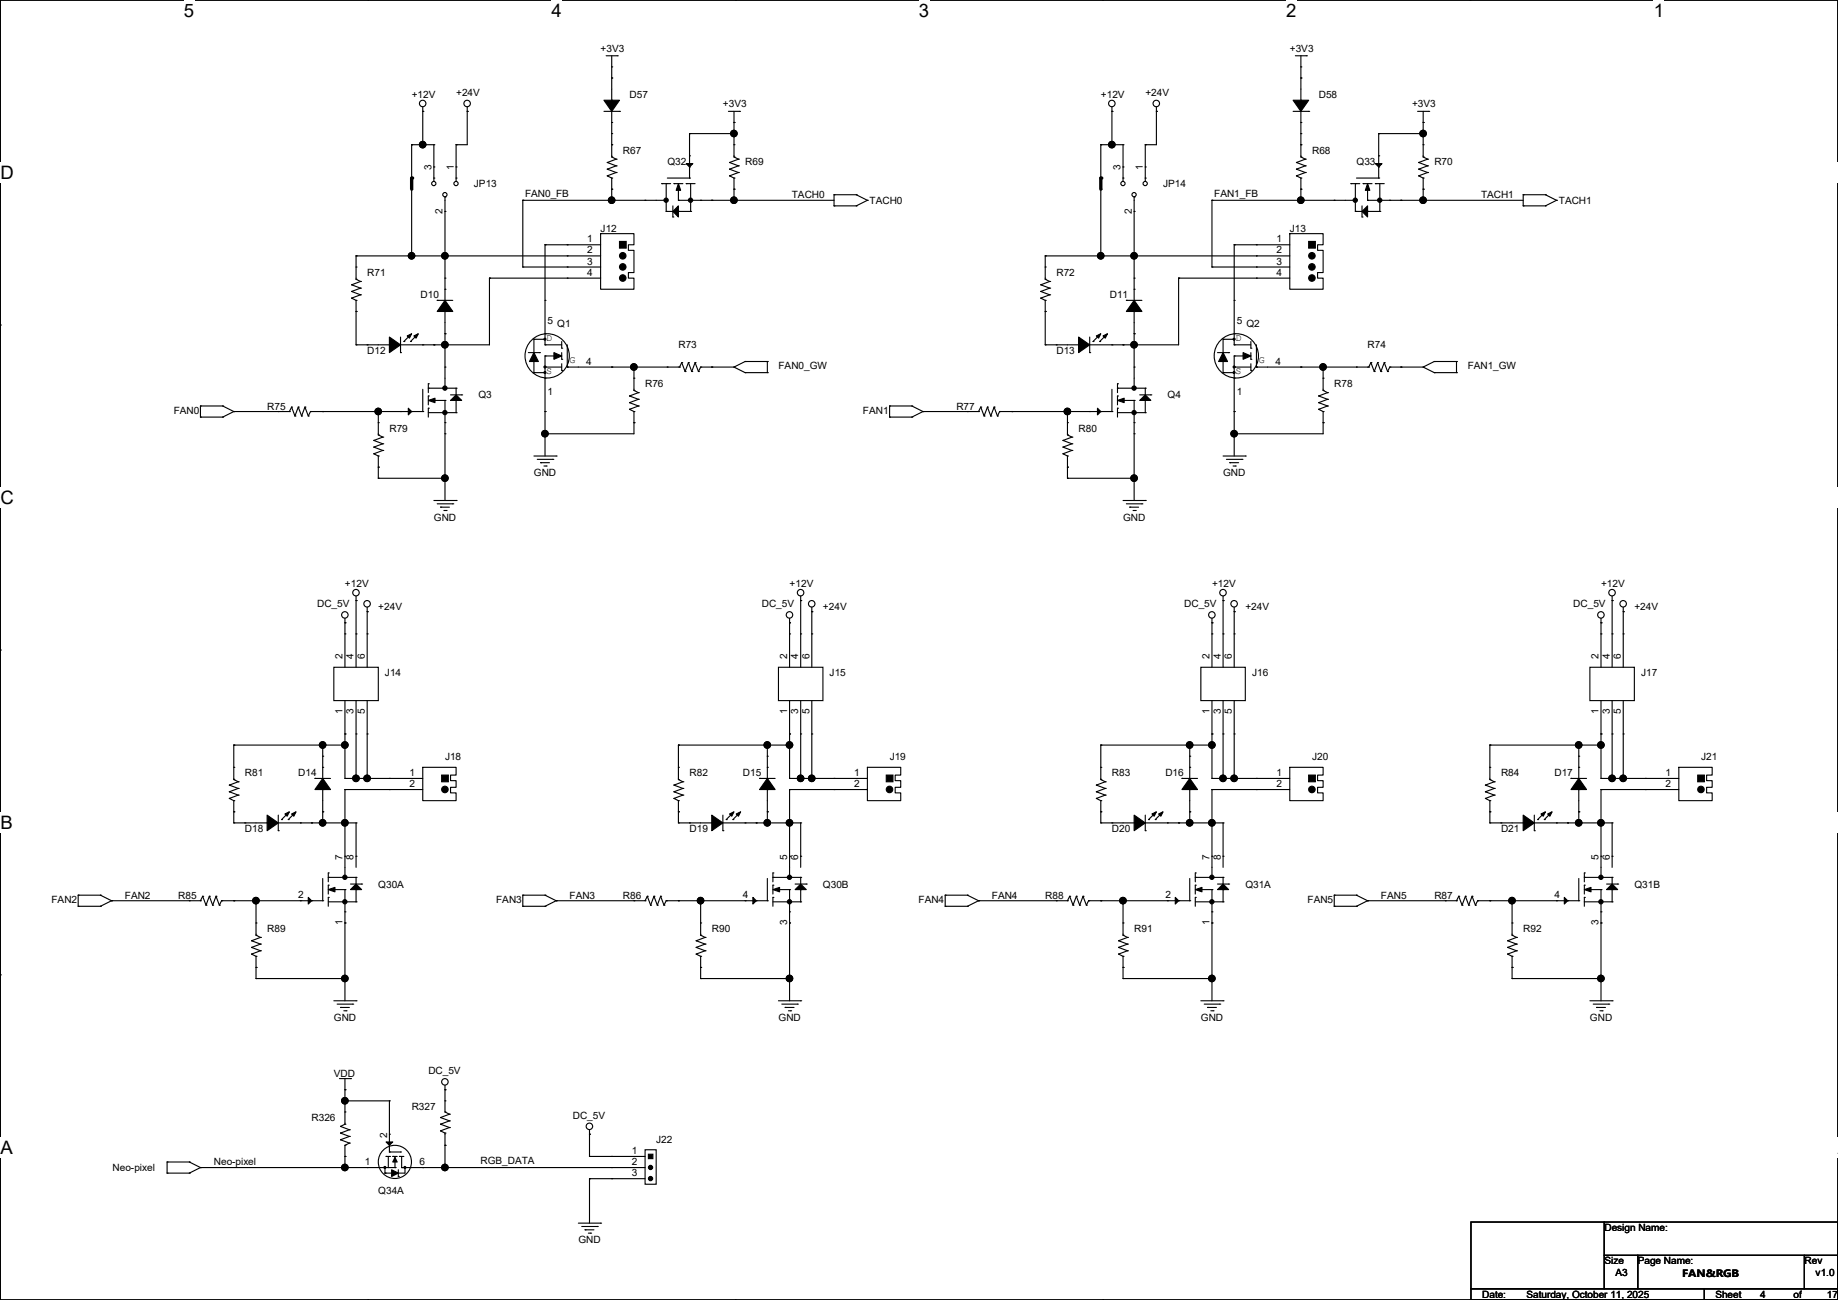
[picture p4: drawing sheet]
<svg xmlns="http://www.w3.org/2000/svg" width="420mm" height="297mm" viewBox="0 0 420 297" stroke-linecap="round" stroke-linejoin="round" font-family="sans-serif">
<path d="M.1 0h419.8v297h-419.8z" fill="none" stroke="#000" stroke-width=".25"/>
<path d="M42 0h2.4v4.8h-2.4z" fill="#fff"/>
<path d="M84 0h.1M84 297h.1" fill="none" stroke="#000" stroke-width=".25"/>
<path d="M126 0h2.4v4.8h-2.4z" fill="#fff"/>
<path d="M168 0h.1M168 297h.1" fill="none" stroke="#000" stroke-width=".25"/>
<path d="M210 0h2.3v4.8h-2.3z" fill="#fff"/>
<path d="M252 0h.1M252 297h.1" fill="none" stroke="#000" stroke-width=".25"/>
<path d="M293.9 0h2.4v4.8h-2.4z" fill="#fff"/>
<path d="M336 0h.1M336 297h.1" fill="none" stroke="#000" stroke-width=".25"/>
<g fill="#fff">
<path d="M377.9 0h2.4v4.8h-2.4z"/>
<path d="M.1 37.1h3v4.8h-3z"/>
<path d="M419.9 37.1l.1 4.8z"/>
<path d="M.1 111.3h3v4.8h-3z"/>
<path d="M419.9 111.3l.1 4.8z"/>
</g>
<path d="M.1 74.3h.1M419.9 74.3h.1" fill="none" stroke="#000" stroke-width=".25"/>
<g fill="#fff">
<path d="M.1 185.6h2.8v4.7h-2.8z"/>
<path d="M419.9 185.6l.1 4.7z"/>
</g>
<path d="M.1 148.5h.1M419.9 148.5h.1" fill="none" stroke="#000" stroke-width=".25"/>
<g fill="#fff">
<path d="M0 259.8h2.9v4.7h-2.9z"/>
<path d="M419.9 259.8h.1v4.7h-.1z"/>
</g>
<g fill="none" stroke="#000" stroke-width=".25">
<path d="M138.5 12.7h2.6M139.8 15.3h.1M139.8 17.8h.1M139.8 12.7v10.2M141.1 12.7h.1M296 12.7h2.5M297.3 15.3h.1M297.3 17.8h.1M297.3 12.7v10.2M298.5 12.7h.1M94.1 33.1h.1M94.1 33.1h5"/>
<path d="M94.1 33.1v7.6M96.6 25.4h.1M96.6 33.1h.1M96.6 24.4v8.7M99.1 38.1h.1M99.1 33.1h.1M99.1 33.1v8.3M104.2 38.1h.1M104.2 33.1h.1M104.2 33.1v8.3M106.8 25.4h.1M106.8 24.4v8.7h-2.6"/>
<path d="M138 25.4h3.6M138.8 37.1h.1M138.8 38.7h.1M138.8 37.1l2 .8M138.8 38.7l2 .7M139.8 22.9h.1M139.8 28h.1M139.8 30.5h.1M139.8 35.9h.1M139.8 33.1h.1M139.8 25.4v10.5M139.8 35.9l1 .5"/>
<path d="M140.8 36.4h.1M140.8 37.9h.1M140.8 39.4h.1M140.8 36.4l-2 .7M140.8 37.9l-2 .8M140.8 39.4l-2 .8M141.6 25.4h.1M157.6 38.1h.1M157.6 35.6h.1M157.6 30.5h.1M157.6 30.5v10.2M157.6 30.5h10.1"/>
<path d="M166.5 25.4h2.5M166.7 37.1h.1M166.7 38.7h.1M166.7 37.1l2 .8M166.7 38.7l2 .7M167.7 28h.1M167.7 35.9h.1M167.7 33.1h.1M167.7 30.5h.1M167.7 25.4v10.5M167.7 35.9l1 .5M168.7 36.4h.1"/>
<path d="M168.7 37.9h.1M168.7 39.4h.1M168.7 36.4l-2 .7M168.7 37.9l-2 .8M168.7 39.4l-2 .8M169 25.4h.1M251.5 33.1h.1M251.5 33.1v7.6M251.5 33.1h5.1M254.1 25.4h.1M254.1 33.1h.1M254.1 24.4v8.7"/>
<path d="M256.6 38.1h.1M256.6 33.1h.1M256.6 33.1v8.3M261.7 38.1h.1M261.7 33.1h.1M261.7 33.1v8.3M264.2 25.4h.1M264.2 24.4v8.7h-2.5M295.5 25.4h3.5M296.2 37.1h.1M296.2 38.7h.1M296.2 37.1l2.1 .8"/>
<path d="M296.2 38.7l2.1 .7M297.3 35.9h.1M297.3 33.1h.1M297.3 22.9h.1M297.3 28h.1M297.3 30.5h.1M297.3 25.4v10.5M297.3 35.9l1 .5M298.3 36.4h.1M298.3 37.9h.1M298.3 39.4h.1M298.3 36.4l-2.1 .7"/>
<path d="M298.3 37.9l-2.1 .8M298.3 39.4l-2.1 .8M299 25.4h.1M315 38.1h.1M315 35.6h.1M315 30.5h.1M315 30.5v10.2M315 30.5h10.2M323.9 25.4h2.6M324.2 37.1h.1M324.2 38.7h.1M324.2 37.1l2 .8"/>
<path d="M324.2 38.7l2 .7M325.2 28h.1M325.2 35.9h.1M325.2 33.1h.1M325.2 30.5h.1M325.2 25.4v10.5M325.2 35.9l1 .5M326.2 36.4h.1M326.2 37.9h.1M326.2 39.4h.1M326.2 36.4l-2 .7M326.2 37.9l-2 .8"/>
<path d="M326.2 39.4l-2 .8M326.5 25.4h.1M81.4 58.5h.1M81.4 58.5v5.3M81.4 58.5h55.8M94.1 43.2h.1M94.1 40.7h.1M94.1 58.5h.1M94.1 43.2v15.3M99.1 40.7h.1M101.7 45h.1M101.7 48.3h.1"/>
<path d="M101.7 58.5h.1M101.7 45v23.6M104.2 40.7h.1M119.5 45.8h.1M119.5 45.8v15.2M119.5 45.8h32.7M124.5 55.9h.1M124.5 55.9h12.7M124.5 55.9v22.9M129.6 55.9h.1M129.6 58.5h.1M137.2 53.4h7.7v2.5h-1.3v1.3h1.3v5.1h-1.3v1.2h1.3v2.6h-7.7z"/>
<path d="M138.8 40.2h.1M138.8 40.2l1 .5M139.8 40.7h.1M139.8 43.2h.1M139.8 45.8h.1M139.8 40.7v5.1M147.4 45.8h.1M151.2 42h.1M151.2 42h2M152.2 48.3h.1M152.2 42h.1M152.2 45.8h.1"/>
<path d="M152.2 48.3h1.6M152.2 42v6.3M152.5 40.7h5.1M153.8 49.6h.1M153.8 47v2.6M154 42h.1M154 42h2M155 48.3h.1M155 45.8h.1M155 48.3h2.8M155 45.8h35.6M155 43.2v2.6"/>
<path d="M156.8 42h.1M156.8 42h2M157.6 40.7h.1M157.8 48.3h.1M157.8 42v6.3M160.1 45.8h.1M162.6 45.8h.1M166.7 40.2h.1M166.7 40.2l1 .5M167.7 40.7h.1M167.7 43.2h.1M167.7 45.8h.1"/>
<path d="M167.7 40.7v5.1M190.6 47h.1M190.6 44.5h.1M190.6 44.5h5.1M190.6 47h5.1M190.6 44.5v2.5M195.7 44.5h.1M195.7 47h.1M195.7 44.5l2.5 1.3M198.2 45.8h.1M198.2 45.8l-2.5 1.2M238.8 58.5h.1"/>
<path d="M238.8 58.5h55.9M238.8 58.5v5.3M251.5 43.2h.1M251.5 40.7h.1M251.5 58.5h.1M251.5 43.2v15.3M256.6 40.7h.1M259.2 45h.1M259.2 48.3h.1M259.2 58.5h.1M259.2 45v23.6M261.7 40.7h.1"/>
<path d="M276.9 45.8h.1M276.9 45.8v15.2M276.9 45.8h32.8M282 55.9h.1M282 55.9v22.9M282 55.9h12.7M287.1 55.9h.1M287.1 58.5h.1M294.7 53.4h7.6v2.5h-1.2v1.3h1.2v5.1h-1.2v1.2h1.2v2.6h-7.6zM296.2 40.2h.1M296.2 40.2l1.1 .5M297.3 40.7h.1"/>
<path d="M297.3 43.2h.1M297.3 45.8h.1M297.3 40.7v5.1M304.9 45.8h.1M308.7 42h.1M308.7 42h2M309.7 48.3h.1M309.7 42h.1M309.7 45.8h.1M309.7 48.3h1.5M309.7 42v6.3M310 40.7h5"/>
<path d="M311.2 49.6h.1M311.2 47v2.6M311.5 42h.1M311.5 42h2M312.5 48.3h.1M312.5 45.8h.1M312.5 48.3h2.8M312.5 45.8h35.6M312.5 43.2v2.6M314.3 42h.1M314.3 42h2M315 40.7h.1"/>
<path d="M315.3 48.3h.1M315.3 42v6.3M317.6 45.8h.1M320.1 45.8h.1M324.2 40.2h.1M324.2 40.2l1 .5M325.2 40.7h.1M325.2 43.2h.1M325.2 45.8h.1M325.2 40.7v5.1M348.1 47h.1M348.1 44.5h.1"/>
<path d="M348.1 44.5h5M348.1 47h5M348.1 44.5v2.5M353.1 44.5h.1M353.1 47h.1M353.1 44.5l2.6 1.3M355.7 45.8h.1M355.7 45.8l-2.6 1.2M80.3 65.1h.1M80.3 66.6h.1M80.3 68.1h.1M80.3 66.6l2.1 .8"/>
<path d="M80.3 65.1l2.1 .7M80.3 68.1l1.1 .5M81.4 68.6h.1M81.4 63.8h.1M81.4 71.2h.1M81.4 61h.1M81.4 78.8h.1M81.4 68.6v10.2M81.4 78.8h7.6M81.4 63.8l1 .5M82.4 64.3h.1M82.4 65.8h.1"/>
<path d="M82.4 67.4h.1M82.4 64.3l-2.1 .8M82.4 65.8l-2.1 .8M82.4 67.4l-2.1 .7M83.9 78.8h.1M89 78.8h.1M91.5 77v3.6M92.3 78h.1M93.8 78h.1M93.8 76.5l-1.5 1.5M95.3 76.5l-1.5 1.5M96.6 78.8h.1"/>
<path d="M99.1 78.8h.1M99.9 68.6h.1M99.9 68.6h3.6M101.7 71.2h.1M101.7 66.1h.1M101.7 76.2h.1M101.7 63.5h.1M101.7 78.8h.1M101.7 71.2v17.5M111.8 63.5h.1M111.8 63.5v15.3h-20.3M111.8 63.5h25.4"/>
<path d="M119.5 61h.1M119.5 61h17.7M122 77.5h.1M122 77.5h2.5M122 77.5v7.6M124.5 78.8h.1M124.5 76.2h.1M124.5 68.6h.1M124.5 78.8h3.9M128.4 79.5h.1M128.4 78v1.5M129.6 61h.1"/>
<path d="M129.6 63.5h.1M129.6 78.8v5.1M237.8 65.1h.1M237.8 66.6h.1M237.8 68.1h.1M237.8 66.6l2.1 .8M237.8 65.1l2.1 .7M237.8 68.1l1 .5M238.8 68.6h.1M238.8 63.8h.1M238.8 71.2h.1M238.8 61h.1"/>
<path d="M238.8 78.8h.1M238.8 78.8h7.7M238.8 63.8l1.1 .5M238.8 68.6v10.2M239.9 64.3h.1M239.9 65.8h.1M239.9 67.4h.1M239.9 64.3l-2.1 .8M239.9 65.8l-2.1 .8M239.9 67.4l-2.1 .7M241.4 78.8h.1M246.5 78.8h.1"/>
<path d="M249 77v3.6M249.8 78h.1M251.3 78h.1M251.3 76.5l-1.5 1.5M252.8 76.5l-1.5 1.5M254.1 78.8h.1M256.6 78.8h.1M257.4 68.6h.1M257.4 68.6h3.5M259.2 71.2h.1M259.2 66.1h.1M259.2 76.2h.1"/>
<path d="M259.2 63.5h.1M259.2 78.8h.1M259.2 71.2v17.5M269.3 63.5h.1M269.3 63.5v15.3h-20.3M269.3 63.5h25.4M276.9 61h.1M276.9 61h17.8M279.5 77.5h.1M279.5 77.5v7.6M279.5 77.5h2.5M282 78.8h.1"/>
<path d="M282 76.2h.1M282 68.6h.1M282 78.8h3.8M285.8 79.5h.1M285.8 78v1.5M287.1 61h.1M287.1 63.5h.1M287.1 78.8v5.1M45.8 95.3h.1M45.8 92.8h.1M45.8 92.8h5.1M45.8 95.3h5.1"/>
<path d="M45.8 92.8v2.5M50.9 92.8h.1M50.9 95.3h.1M50.9 92.8l2.5 1.2M53.4 94h.1M53.4 94l-2.5 1.3M53.4 94h12.7M63.6 94h.1M66.1 94h.1M66.6 93h.1M66.6 93l.8 2M66.6 93l-.5 1"/>
<path d="M67.4 95h.1M68.2 93h.1M68.2 93l.7 2M68.2 93l-.8 2M68.9 95h.1M69.7 93h.1M69.7 93l.7 2M69.7 93l-.8 2M70.4 95h.1M71 94h.1M71 94l-.6 1M71 94h25.6"/>
<path d="M73.7 94h.1M86.4 99.4h.1M86.4 96.6h.1M86.4 94h.1M86.4 99.4l1.1 .5M86.4 94v5.4M87.5 99.9h.1M87.5 99.9l-2.1 .7M91.5 80.6h.1M91.5 94h.1M94.1 94h.1M96.6 94h.1"/>
<path d="M96.6 88.9v5.1M97.9 93.3h.1M97.9 90.5h.1M97.9 87.7h.1M97.9 88.7h.1M97.9 94.3h6.3M97.9 88.7h6.3M97.9 87.7v2M97.9 90.5v2M97.9 93.3v2M99.1 91.5h2.6M101.7 88.7h.1"/>
<path d="M101.7 91.5h.1M101.7 96.6h.1M101.7 83.9h.1M101.7 99.1h.1M101.7 91.5v22.8M103 90.2h2.5M104.2 94.3h.1M104.2 91.5h.1M104.2 88.7h.1M104.2 88.7v1.5M104.2 91.5v2.8M105.5 90.2h.1"/>
<path d="M120.7 80.6h2.6M122 85.1h.1M122 85.1h2.5M123.3 80.6h.1M124.5 83.9h.1M124.5 81.3h.1M124.5 86.4h.1M124.5 94h.1M124.5 99.1h.1M124.5 83.9h3.9M124.5 81.3h3.9M124.5 81.3v22.9"/>
<path d="M128.4 82.1h.1M128.4 84.6h.1M128.4 80.6v1.5M128.4 83.1v1.5M129.6 83.9h.1M129.6 83.9h25.7M139.8 83.9h.1M143.8 90.5h.1M143.8 92h.1M143.8 93.5h.1M143.8 90.5l2.1 .7M143.8 92l2.1 .8"/>
<path d="M143.8 93.5l1.1 .5M144.9 94h.1M144.9 89.2h.1M144.9 96.6h.1M144.9 86.4h.1M144.9 83.9h.1M144.9 89.2l1 .5M144.9 83.9v5.3M144.9 94v5.1h-20.4M145.9 89.7h.1M145.9 91.2h.1M145.9 92.8h.1"/>
<path d="M145.9 89.7l-2.1 .8M145.9 91.2l-2.1 .8M145.9 92.8l-2.1 .7M152.5 83.9h.1M155.3 83.9h.1M155.8 82.8h.1M155.8 82.8l-.5 1.1M155.8 82.8l.7 2.1M156.5 84.9h.1M157.3 82.8h.1M157.3 82.8l-.8 2.1M157.3 82.8l.8 2.1"/>
<path d="M158.1 84.9h.1M158.8 82.8h.1M158.8 82.8l-.7 2.1M158.8 82.8l.8 2.1M159.6 84.9h.1M160.1 83.9h.1M160.1 83.9h7.6M160.1 83.9l-.5 1M162.6 83.9h.1M167.7 83.9h.1M167.7 83.9l2.6 1.2M170.3 85.1h.1"/>
<path d="M170.3 82.6h.1M170.3 85.1h5M170.3 82.6l-2.6 1.3M170.3 82.6h5M175.3 82.6h.1M175.3 85.1h.1M175.3 82.6v2.5M203.3 95.3h.1M203.3 92.8h.1M203.3 92.8h5.1M203.3 95.3h5.1M203.3 92.8v2.5"/>
<path d="M208.4 92.8h.1M208.4 95.3h.1M208.4 92.8l2.5 1.2M210.9 94h.1M210.9 94l-2.5 1.3M210.9 94h12.7M221.1 94h.1M223.6 94h.1M224.1 93h.1M224.1 93l.8 2M224.1 93l-.5 1M224.9 95h.1"/>
<path d="M225.6 93h.1M225.6 93l.8 2M225.6 93l-.7 2M226.4 95h.1M227.2 93h.1M227.2 93l.7 2M227.2 93l-.8 2M227.9 95h.1M228.4 94h.1M228.4 94h25.7M228.4 94l-.5 1M231.2 94h.1"/>
<path d="M243.9 99.4h.1M243.9 96.6h.1M243.9 94h.1M243.9 99.4l1 .5M243.9 94v5.4M244.9 99.9h.1M244.9 99.9l-2 .7M249 80.6h.1M249 94h.1M251.5 94h.1M254.1 94h.1M254.1 88.9v5.1"/>
<path d="M255.4 93.3h.1M255.4 90.5h.1M255.4 87.7h.1M255.4 88.7h.1M255.4 87.7v2M255.4 90.5v2M255.4 93.3v2M255.4 94.3h6.3M255.4 88.7h6.3M256.6 91.5h2.6M259.2 88.7h.1M259.2 91.5h.1"/>
<path d="M259.2 96.6h.1M259.2 83.9h.1M259.2 99.1h.1M259.2 91.5v22.8M260.4 90.2h2.6M261.7 94.3h.1M261.7 91.5h.1M261.7 88.7h.1M261.7 88.7v1.5M261.7 91.5v2.8M263 90.2h.1M278.2 80.6h2.6"/>
<path d="M279.5 85.1h.1M279.5 85.1h2.5M280.8 80.6h.1M282 83.9h.1M282 81.3h.1M282 86.4h.1M282 94h.1M282 99.1h.1M282 81.3v22.9M282 83.9h3.8M282 81.3h3.8M285.8 82.1h.1"/>
<path d="M285.8 84.6h.1M285.8 80.6v1.5M285.8 83.1v1.5M287.1 83.9h.1M287.1 83.9h25.7M297.3 83.9h.1M301.3 90.5h.1M301.3 92h.1M301.3 93.5h.1M301.3 90.5l2.1 .7M301.3 92l2.1 .8M301.3 93.5l1 .5"/>
<path d="M302.3 94h.1M302.3 89.2h.1M302.3 96.6h.1M302.3 86.4h.1M302.3 83.9h.1M302.3 89.2l1.1 .5M302.3 83.9v5.3M302.3 94v5.1h-20.3M303.4 89.7h.1M303.4 91.2h.1M303.4 92.8h.1M303.4 89.7l-2.1 .8"/>
<path d="M303.4 91.2l-2.1 .8M303.4 92.8l-2.1 .7M310 83.9h.1M312.8 83.9h.1M313.3 82.8h.1M313.3 82.8l-.5 1.1M313.3 82.8l.7 2.1M314 84.9h.1M314.8 82.8h.1M314.8 82.8l-.8 2.1M314.8 82.8l.8 2.1M315.6 84.9h.1"/>
<path d="M316.3 82.8h.1M316.3 82.8l-.7 2.1M316.3 82.8l.8 2.1M317.1 84.9h.1M317.6 83.9h.1M317.6 83.9h7.6M317.6 83.9l-.5 1M320.1 83.9h.1M325.2 83.9h.1M325.2 83.9l2.5 1.2M327.7 85.1h.1M327.7 82.6h.1"/>
<path d="M327.7 85.1h5.1M327.7 82.6h5.1M327.7 82.6l-2.5 1.3M332.8 82.6h.1M332.8 85.1h.1M332.8 82.6v2.5M85.4 100.6h.1M85.4 102.2h.1M85.4 103.7h.1M85.4 100.6l2.1 .8M85.4 102.2l2.1 .7M85.4 103.7l1 .5"/>
<path d="M86.4 104.2h.1M86.4 106.7h.1M86.4 109.3h.1M86.4 104.2v5.1M86.4 109.3h15.3M87.5 101.4h.1M87.5 102.9h.1M87.5 101.4l-2.1 .8M87.5 102.9l-2.1 .8M99.1 114.3h5.1M99.9 115.1h3.6M100.7 115.9h.1"/>
<path d="M100.7 115.9h2M101.4 116.6h.5M101.7 109.3h.1M101.9 116.6h.1M103.5 115.1h.1M104.2 114.3h.1M122 104.2h5.1M122.8 104.9h3.5M123.5 105.7h.1M123.5 105.7h2.1M124.3 106.5h.5M124.8 106.5h.1"/>
<path d="M126.3 104.9h.1M127.1 104.2h.1M242.9 100.6h.1M242.9 102.2h.1M242.9 103.7h.1M242.9 100.6l2 .8M242.9 102.2l2 .7M242.9 103.7l1 .5M243.9 104.2h.1M243.9 106.7h.1M243.9 109.3h.1M243.9 104.2v5.1"/>
<path d="M243.9 109.3h15.3M244.9 101.4h.1M244.9 102.9h.1M244.9 101.4l-2 .8M244.9 102.9l-2 .8M256.6 114.3h5.1M257.4 115.1h3.5M258.1 115.9h.1M258.1 115.9h2.1M258.9 116.6h.5M259.2 109.3h.1M259.4 116.6h.1"/>
<path d="M260.9 115.1h.1M261.7 114.3h.1M279.5 104.2h5.1M280.2 104.9h3.6M281 105.7h.1M281 105.7h2M281.8 106.5h.5M282.3 106.5h.1M283.8 104.9h.1M284.6 104.2h.1M81.4 137.2h.1M81.4 136.2v16.2"/>
<path d="M83.9 139.7h.1M83.9 138.7v13.7M183 137.2h.1M183 136.2v16.2M185.5 139.7h.1M185.5 138.7v13.7M279.5 137.2h.1M279.5 136.2v16.2M282 139.7h.1M282 138.7v13.7M368.4 137.2h.1M368.4 136.2v16.2"/>
<path d="M370.9 139.7h.1M370.9 138.7v13.7M76.3 152.4h10.1v7.7h-10.1zM78.8 142.3h.1M78.8 144.8h.1M78.8 141.3v11.1M81.4 144.8h.1M83.9 144.8h.1M177.9 152.4h10.1v7.7h-10.1zM180.4 142.3h.1M180.4 144.8h.1M180.4 141.3v11.1"/>
<path d="M183 144.8h.1M185.5 144.8h.1M274.4 152.4h10.2v7.7h-10.2zM276.9 142.3h.1M276.9 144.8h.1M276.9 141.3v11.1M279.5 144.8h.1M282 144.8h.1M363.3 152.4h10.2v7.7h-10.2zM365.8 142.3h.1M365.8 144.8h.1M365.8 141.3v11.1"/>
<path d="M368.4 144.8h.1M370.9 144.8h.1M52.4 179.4h.1M52.4 179.4l2 .7M53.4 178.1h.1M53.4 175.3h.1M53.4 170.2h.1M53.4 178.1l1 .5M53.4 170.2v7.9M53.4 170.2h25.4M54.4 178.6h.1M54.4 178.6l-2 .8"/>
<path d="M72 177.8h.1M72 177.8h3.5M73.7 175.3h.1M73.7 172.8h.1M73.7 170.2h.1M73.7 170.2v7.6M78.8 167.7h.1M78.8 170.2h.1M78.8 177.8h.1M78.8 160.1v17.7M78.8 177.8h17.8M81.4 167.7h.1"/>
<path d="M81.4 177.8h.1M81.4 160.1v17.7M83.9 167.7h.1M83.9 177.8h.1M83.9 160.1v17.7M89 177.8h.1M96.6 175.3h7.6v1.8h-1.2v1.3h1.2v1.5h-1.2v1.2h1.2v1.8h-7.6zM154 179.4h.1M154 179.4l2 .7M155 178.1h.1M155 175.3h.1M155 170.2h.1"/>
<path d="M155 170.2v7.9M155 178.1l1 .5M155 170.2h25.4M156 178.6h.1M156 178.6l-2 .8M173.6 177.8h.1M173.6 177.8h3.5M175.3 175.3h.1M175.3 172.8h.1M175.3 170.2h.1M175.3 170.2v7.6M180.4 167.7h.1"/>
<path d="M180.4 170.2h.1M180.4 177.8h.1M180.4 160.1v17.7M180.4 177.8h17.8M183 167.7h.1M183 177.8h.1M183 160.1v17.7M185.5 167.7h.1M185.5 177.8h.1M185.5 160.1v17.7M190.6 177.8h.1M198.2 175.3h7.6v1.8h-1.2v1.3h1.2v1.5h-1.2v1.2h1.2v1.8h-7.6z"/>
<path d="M250.5 179.4h.1M250.5 179.4l2.1 .7M251.5 178.1h.1M251.5 175.3h.1M251.5 170.2h.1M251.5 178.1l1.1 .5M251.5 170.2v7.9M251.5 170.2h25.4M252.6 178.6h.1M252.6 178.6l-2.1 .8M270.1 177.8h.1M270.1 177.8h3.5"/>
<path d="M271.9 175.3h.1M271.9 172.8h.1M271.9 170.2h.1M271.9 170.2v7.6M276.9 167.7h.1M276.9 170.2h.1M276.9 177.8h.1M276.9 160.1v17.7M276.9 177.8h17.8M279.5 167.7h.1M279.5 177.8h.1M279.5 160.1v17.7"/>
<path d="M282 167.7h.1M282 177.8h.1M282 160.1v17.7M287.1 177.8h.1M294.7 175.3h7.6v1.8h-1.2v1.3h1.2v1.5h-1.2v1.2h1.2v1.8h-7.6zM339.4 179.4h.1M339.4 179.4l2.1 .7M340.4 178.1h.1M340.4 175.3h.1M340.4 170.2h.1M340.4 178.1l1.1 .5M340.4 170.2v7.9"/>
<path d="M340.4 170.2h25.4M341.5 178.6h.1M341.5 178.6l-2.1 .8M359 177.8h.1M359 177.8h3.5M360.8 175.3h.1M360.8 172.8h.1M360.8 170.2h.1M360.8 170.2v7.6M365.8 167.7h.1M365.8 170.2h.1M365.8 177.8h.1"/>
<path d="M365.8 160.1v17.7M365.8 177.8h17.8M368.4 167.7h.1M368.4 177.8h.1M368.4 160.1v17.7M370.9 167.7h.1M370.9 177.8h.1M370.9 160.1v17.7M376 177.8h.1M383.6 175.3h7.6v1.8h-1.2v1.3h1.2v1.5h-1.2v1.2h1.2v1.8h-7.6zM52.4 180.9h.1M52.4 182.4h.1"/>
<path d="M52.4 180.9l2 .8M52.4 182.4l1 .5M53.4 182.9h.1M53.4 185.5h.1M53.4 188h.1M53.4 182.9v5.1M53.4 188h7.6M54.4 180.1h.1M54.4 181.7h.1M54.4 180.1l-2 .8M54.4 181.7l-2 .7M56 188h.1"/>
<path d="M61 188h.1M63.6 189.8h.1M63.6 188h17.8M63.6 186.2v3.6M64.3 187.2h.1M65.9 187.2h.1M65.9 185.7l-1.6 1.5M67.4 185.7l-1.5 1.5M68.7 188h.1M71.2 188h.1M73.7 180.4h.1M73.7 185.5h.1"/>
<path d="M73.7 188h.1M73.7 180.4v7.6M75 199.4h.1M75 199.4v2.1M78.8 195.6h.1M78.8 180.4h.1M78.8 188h.1M78.8 180.4v20M78.8 180.4h17.8M81.4 195.6h.1M81.4 188h.1M81.4 188v10.2"/>
<path d="M89 180.4h.1M154 180.9h.1M154 182.4h.1M154 180.9l2 .8M154 182.4l1 .5M155 182.9h.1M155 185.5h.1M155 188h.1M155 188h7.6M155 182.9v5.1M156 180.1h.1M156 181.7h.1"/>
<path d="M156 180.1l-2 .8M156 181.7l-2 .7M157.6 188h.1M162.6 188h.1M165.2 189.8h.1M165.2 188h17.8M165.2 186.2v3.6M165.9 187.2h.1M167.5 187.2h.1M167.5 185.7l-1.6 1.5M169 185.7l-1.5 1.5M170.3 188h.1"/>
<path d="M172.8 188h.1M175.3 180.4h.1M175.3 185.5h.1M175.3 188h.1M175.3 180.4v7.6M176.6 199.4h.1M176.6 199.4v2.1M180.4 195.6h.1M180.4 180.4h.1M180.4 188h.1M180.4 180.4v20M180.4 180.4h17.8"/>
<path d="M183 195.6h.1M183 188h.1M183 188v10.2M190.6 180.4h.1M250.5 180.9h.1M250.5 182.4h.1M250.5 180.9l2.1 .8M250.5 182.4l1 .5M251.5 182.9h.1M251.5 185.5h.1M251.5 188h.1M251.5 188h7.7"/>
<path d="M251.5 182.9v5.1M252.6 180.1h.1M252.6 181.7h.1M252.6 180.1l-2.1 .8M252.6 181.7l-2.1 .7M254.1 188h.1M259.2 188h.1M261.7 189.8h.1M261.7 186.2v3.6M261.7 188h17.8M262.5 187.2h.1M264 187.2h.1"/>
<path d="M264 185.7l-1.5 1.5M265.5 185.7l-1.5 1.5M266.8 188h.1M269.3 188h.1M271.9 180.4h.1M271.9 185.5h.1M271.9 188h.1M271.9 180.4v7.6M273.1 199.4h.1M273.1 199.4v2.1M276.9 195.6h.1M276.9 180.4h.1"/>
<path d="M276.9 188h.1M276.9 180.4v20M276.9 180.4h17.8M279.5 195.6h.1M279.5 188h.1M279.5 188v10.2M287.1 180.4h.1M339.4 180.9h.1M339.4 182.4h.1M339.4 180.9l2.1 .8M339.4 182.4l1 .5M340.4 182.9h.1"/>
<path d="M340.4 185.5h.1M340.4 188h.1M340.4 188h7.7M340.4 182.9v5.1M341.5 180.1h.1M341.5 181.7h.1M341.5 180.1l-2.1 .8M341.5 181.7l-2.1 .7M343 188h.1M348.1 188h.1M350.6 189.8h.1M350.6 188h17.8"/>
<path d="M350.6 186.2v3.6M351.4 187.2h.1M352.9 187.2h.1M352.9 185.7l-1.5 1.5M354.4 185.7l-1.5 1.5M355.7 188h.1M358.2 188h.1M360.8 180.4h.1M360.8 185.5h.1M360.8 188h.1M360.8 180.4v7.6M362 199.4h.1"/>
<path d="M362 199.4v2.1M365.8 195.6h.1M365.8 180.4h.1M365.8 188h.1M365.8 180.4v20M365.8 180.4h17.8M368.4 195.6h.1M368.4 188h.1M368.4 188v10.2M376 180.4h.1M17.9 207.1h.1M17.9 204.5h.1"/>
<path d="M17.9 204.5h5M17.9 207.1h5M17.9 204.5v2.6M22.9 204.5h.1M22.9 207.1h.1M22.9 204.5l2.6 1.3M25.5 205.8h.1M25.5 205.8l-2.6 1.3M25.5 205.8h20.3M43.3 205.8h.1M45.8 205.8h.1M46.3 204.8h.1"/>
<path d="M46.3 204.8l.8 2M46.3 204.8l-.5 1M47.1 206.8h.1M47.8 204.8h.1M47.8 204.8l.8 2M47.8 204.8l-.7 2M48.6 206.8h.1M49.4 204.8h.1M49.4 204.8l.7 2M49.4 204.8l-.8 2M50.1 206.8h.1M50.6 205.8h.1"/>
<path d="M50.6 205.8h23.1M50.6 205.8l-.5 1M53.4 205.8h.1M57.5 214.9h.1M57.5 216.5h.1M57.5 218h.1M57.5 214.9l2 .8M57.5 216.5l2 .7M57.5 218l1 .5M58.5 218.5h.1M58.5 213.7h.1M58.5 210.9h.1"/>
<path d="M58.5 205.8h.1M58.5 213.7l1 .5M58.5 205.8v7.9M58.5 218.5v5.1M59.5 214.2h.1M59.5 215.7h.1M59.5 217.2h.1M59.5 214.2l-2 .7M59.5 215.7l-2 .8M59.5 217.2l-2 .8M68.7 205.8h.1M71.2 205.8h.1"/>
<path d="M73.7 205.8h.1M73.7 200.7v5.1M75 205h.1M75 202.2h.1M75 200.4h.1M75 206h6.4M75 200.4h6.4M75 202.2v2.1M75 205v2.1M76.3 203.2h2.5M78.8 200.4h.1M78.8 203.2h.1"/>
<path d="M78.8 208.3h.1M78.8 210.9h.1M78.8 203.2v25.4M80.1 202h2.5M81.4 206h.1M81.4 203.2h.1M81.4 200.4h.1M81.4 200.4v1.6M81.4 203.2v2.8M82.6 202h.1M119.5 207.1h.1M119.5 204.5h.1"/>
<path d="M119.5 204.5h5M119.5 207.1h5M119.5 204.5v2.6M124.5 204.5h.1M124.5 207.1h.1M124.5 204.5l2.6 1.3M127.1 205.8h.1M127.1 205.8l-2.6 1.3M127.1 205.8h20.3M144.9 205.8h.1M147.4 205.8h.1M147.9 204.8h.1"/>
<path d="M147.9 204.8l.8 2M147.9 204.8l-.5 1M148.7 206.8h.1M149.4 204.8h.1M149.4 204.8l.8 2M149.4 204.8l-.7 2M150.2 206.8h.1M151 204.8h.1M151 204.8l.7 2M151 204.8l-.8 2M151.7 206.8h.1M152.2 205.8h.1"/>
<path d="M152.2 205.8h23.1M152.2 205.8l-.5 1M155 205.8h.1M159.1 214.9h.1M159.1 216.5h.1M159.1 218h.1M159.1 214.9l2 .8M159.1 216.5l2 .7M159.1 218l1 .5M160.1 218.5h.1M160.1 213.7h.1M160.1 210.9h.1"/>
<path d="M160.1 205.8h.1M160.1 213.7l1 .5M160.1 205.8v7.9M160.1 218.5v5.1M161.1 214.2h.1M161.1 215.7h.1M161.1 217.2h.1M161.1 214.2l-2 .7M161.1 215.7l-2 .8M161.1 217.2l-2 .8M170.3 205.8h.1M172.8 205.8h.1"/>
<path d="M175.3 205.8h.1M175.3 200.7v5.1M176.6 205h.1M176.6 202.2h.1M176.6 200.4h.1M176.6 206h6.4M176.6 200.4h6.4M176.6 202.2v2.1M176.6 205v2.1M177.9 203.2h2.5M180.4 200.4h.1M180.4 203.2h.1"/>
<path d="M180.4 208.3h.1M180.4 210.9h.1M180.4 203.2v25.4M181.7 202h2.5M183 206h.1M183 203.2h.1M183 200.4h.1M183 200.4v1.6M183 203.2v2.8M184.2 202h.1M216 207.1h.1M216 204.5h.1"/>
<path d="M216 204.5h5.1M216 207.1h5.1M216 204.5v2.6M221.1 204.5h.1M221.1 207.1h.1M221.1 204.5l2.5 1.3M223.6 205.8h.1M223.6 205.8l-2.5 1.3M223.6 205.8h20.3M241.4 205.8h.1M243.9 205.8h.1M244.4 204.8h.1"/>
<path d="M244.4 204.8l.8 2M244.4 204.8l-.5 1M245.2 206.8h.1M246 204.8h.1M246 204.8l.7 2M246 204.8l-.8 2M246.7 206.8h.1M247.5 204.8h.1M247.5 204.8l.7 2M247.5 204.8l-.8 2M248.2 206.8h.1M248.8 205.8h.1"/>
<path d="M248.8 205.8h23.1M248.8 205.8l-.6 1M251.5 205.8h.1M255.6 214.9h.1M255.6 216.5h.1M255.6 218h.1M255.6 214.9l2 .8M255.6 216.5l2 .7M255.6 218l1 .5M256.6 218.5h.1M256.6 213.7h.1M256.6 210.9h.1"/>
<path d="M256.6 205.8h.1M256.6 213.7l1 .5M256.6 205.8v7.9M256.6 218.5v5.1M257.6 214.2h.1M257.6 215.7h.1M257.6 217.2h.1M257.6 214.2l-2 .7M257.6 215.7l-2 .8M257.6 217.2l-2 .8M266.8 205.8h.1M269.3 205.8h.1"/>
<path d="M271.9 205.8h.1M271.9 200.7v5.1M273.1 205h.1M273.1 202.2h.1M273.1 200.4h.1M273.1 202.2v2.1M273.1 205v2.1M273.1 206h6.4M273.1 200.4h6.4M274.4 203.2h2.5M276.9 200.4h.1M276.9 203.2h.1"/>
<path d="M276.9 208.3h.1M276.9 210.9h.1M276.9 203.2v25.4M278.2 202h2.6M279.5 206h.1M279.5 203.2h.1M279.5 200.4h.1M279.5 200.4v1.6M279.5 203.2v2.8M280.8 202h.1M304.9 207.1h.1M304.9 204.5h.1"/>
<path d="M304.9 204.5h5.1M304.9 207.1h5.1M304.9 204.5v2.6M310 204.5h.1M310 207.1h.1M310 204.5l2.5 1.3M312.5 205.8h.1M312.5 205.8l-2.5 1.3M312.5 205.8h20.3M330.3 205.8h.1M332.8 205.8h.1M333.3 204.8h.1"/>
<path d="M333.3 204.8l.8 2M333.3 204.8l-.5 1M334.1 206.8h.1M334.9 204.8h.1M334.9 204.8l.7 2M334.9 204.8l-.8 2M335.6 206.8h.1M336.4 204.8h.1M336.4 204.8l.7 2M336.4 204.8l-.8 2M337.1 206.8h.1M337.7 205.8h.1"/>
<path d="M337.7 205.8h23.1M337.7 205.8l-.6 1M340.4 205.8h.1M344.5 214.9h.1M344.5 216.5h.1M344.5 218h.1M344.5 214.9l2 .8M344.5 216.5l2 .7M344.5 218l1 .5M345.5 218.5h.1M345.5 213.7h.1M345.5 210.9h.1"/>
<path d="M345.5 205.8h.1M345.5 213.7l1 .5M345.5 205.8v7.9M345.5 218.5v5.1M346.5 214.2h.1M346.5 215.7h.1M346.5 217.2h.1M346.5 214.2l-2 .7M346.5 215.7l-2 .8M346.5 217.2l-2 .8M355.7 205.8h.1M358.2 205.8h.1"/>
<path d="M360.8 205.8h.1M360.8 200.7v5.1M362 205h.1M362 202.2h.1M362 200.4h.1M362 206h6.4M362 200.4h6.4M362 202.2v2.1M362 205v2.1M363.3 203.2h2.5M365.8 200.4h.1M365.8 203.2h.1"/>
<path d="M365.8 208.3h.1M365.8 210.9h.1M365.8 203.2v25.4M367.1 202h2.6M368.4 206h.1M368.4 203.2h.1M368.4 200.4h.1M368.4 200.4v1.6M368.4 203.2v2.8M369.7 202h.1M.1 222.7h.1M58.5 221h.1"/>
<path d="M58.5 223.6h.1M58.5 223.6h20.3M76.3 228.6h5.1M77 229.4h3.6M77.8 230.2h.1M77.8 230.2h2M78.6 230.9h.5M78.8 223.6h.1M79.1 230.9h.1M80.6 229.4h.1M81.4 228.6h.1M160.1 221h.1"/>
<path d="M160.1 223.6h.1M160.1 223.6h20.3M177.9 228.6h5.1M178.6 229.4h3.6M179.4 230.2h.1M179.4 230.2h2M180.2 230.9h.5M180.4 223.6h.1M180.7 230.9h.1M182.2 229.4h.1M183 228.6h.1M256.6 221h.1"/>
<path d="M256.6 223.6h.1M256.6 223.6h20.3M274.4 228.6h5.1M275.2 229.4h3.5M275.9 230.2h.1M275.9 230.2h2.1M276.7 230.9h.5M276.9 223.6h.1M277.2 230.9h.1M278.7 229.4h.1M279.5 228.6h.1M345.5 221h.1"/>
<path d="M345.5 223.6h.1M345.5 223.6h20.3M363.3 228.6h5.1M364.1 229.4h3.5M364.8 230.2h.1M364.8 230.2h2.1M365.6 230.9h.5M365.8 223.6h.1M366.1 230.9h.1M367.6 229.4h.1M368.4 228.6h.1M419.9 222.7h.1"/>
<path d="M77.6 246.4h2.5M77.8 257.3h.1M77.8 258.9h.1M77.8 257.3l2 .8M77.8 258.9l2 .7M78.8 249h.1M78.8 256.8h.1M78.8 254h.1M78.8 251.5h.1M78.8 246.4v10.4M78.8 256.8l-1 .5M78.8 251.5h10.2"/>
<path d="M79.8 258.1h.1M79.8 259.6h.1M79.8 258.1l-2 .8M79.8 259.6l-2 .8M80.1 246.4h.1M89 259.1h.1M89 251.5h.1M89 251.5v11.7M100.7 258.4h.1M100.7 256.8h.1M100.7 255.3h.1M100.7 258.4l1 .5"/>
<path d="M100.7 256.8l2 .8M100.7 255.3l2 .8M101.7 249h.1M101.7 254h.1M101.7 258.9h.1M101.7 251.5h.1M101.7 247.9v6.1M101.7 258.9v7.8M101.7 254l1 .6M102.7 257.6h.1M102.7 256.1h.1M102.7 254.6h.1"/>
<path d="M102.7 257.6l-2 .8M102.7 256.1l-2 .7M102.7 254.6l-2 .7M134.7 259.1h.1M134.7 258.1v6.1M38.2 268h.1M38.2 265.5h.1M38.2 265.5h5.1M38.2 268h5.1M38.2 265.5v2.5M43.3 265.5h.1M43.3 268h.1"/>
<path d="M43.3 265.5l2.5 1.2M45.8 266.7h.1M45.8 266.7l-2.5 1.3M45.8 266.7h44.5M77.8 260.4h.1M77.8 260.4l2 .8M78.8 261.7h.1M78.8 264.2h.1M78.8 266.7h.1M78.8 261.7v5M79.8 261.2h.1M79.8 261.2l-1 .5"/>
<path d="M83.9 266.7h.1M88 268h.1M88 266.7v1.3M88.2 264.2h.1M88.2 264.2h1M88.7 266.7h.1M88.7 264.2v2.5M89 263.2h.1M89 263.2h2.5M89.7 264.2h.1M89.7 264.2h1.1M90.3 266.7h.1"/>
<path d="M90.3 264.2v2.5M91 268.8h.1M91 267.3v1.5M91.3 264.2h.1M91.3 264.2h1M91.5 263.2h.1M91.8 266.7h.1M91.8 264.2v2.5M91.8 266.7h55.6M92.5 266.7h.1M92.5 266.7v1.3h-4.5M96.6 266.7h.1"/>
<path d="M101.7 261.7h.1M101.7 266.7h.1M132.2 279.4h5M134.7 264.2h.1M134.7 269.3h.1M134.7 269.3v10.1M134.7 264.2h12.7M134.7 269.3h12.7M137.2 279.4h.1M139.8 264.2h.1M139.8 266.7h.1M139.8 269.3h.1"/>
<path d="M147.4 262.7h2.5v7.9h-2.5zM336.1 279.2h30.5v15.2h-30.5zM366.6 279.2h53.3v7.6h-53.3zM132.9 280.2h3.6M133.7 281h.1M133.7 281h2M134.5 281.7h.5M135 281.7h.1M136.5 280.2h.1M336.1 294.4h53.4v2.6h-53.4zM366.6 286.8h7.6v7.6h-7.6zM374.2 286.8h38.1v7.6h-38.1z"/>
<path d="M389.5 294.4h30.4v2.6h-30.4zM412.3 286.8h7.6v7.6h-7.6z"/>
<circle cx="96.6" cy="23.6" r=".74"/>
<circle cx="106.7" cy="23.6" r=".74"/>
<circle cx="254.1" cy="23.6" r=".74"/>
<circle cx="264.2" cy="23.6" r=".74"/>
<circle cx="99.1" cy="41.9" r=".49"/>
<circle cx="101.7" cy="44.5" r=".49"/>
<circle cx="104.2" cy="41.9" r=".49"/>
<circle cx="256.6" cy="41.9" r=".49"/>
<circle cx="259.1" cy="44.5" r=".49"/>
<circle cx="261.7" cy="41.9" r=".49"/>
<circle cx="125" cy="81.3" r="5.1"/>
<circle cx="282.5" cy="81.3" r="5.1"/>
<circle cx="81.3" cy="135.4" r=".74"/>
<circle cx="83.9" cy="137.9" r=".74"/>
<circle cx="182.9" cy="135.4" r=".74"/>
<circle cx="185.5" cy="137.9" r=".74"/>
<circle cx="279.5" cy="135.4" r=".74"/>
<circle cx="282" cy="137.9" r=".74"/>
<circle cx="368.4" cy="135.4" r=".74"/>
<circle cx="370.9" cy="137.9" r=".74"/>
<circle cx="78.8" cy="140.5" r=".74"/>
<circle cx="180.4" cy="140.5" r=".74"/>
<circle cx="276.9" cy="140.5" r=".74"/>
<circle cx="365.8" cy="140.5" r=".74"/>
<circle cx="101.7" cy="247.2" r=".74"/>
<circle cx="134.7" cy="257.3" r=".74"/>
<circle cx="90.2" cy="265.5" r="3.8"/>
</g>
<g fill="#000" stroke="#000" stroke-width=".25">
<path d="M156.8 37.4h1.5l-.7 .7zM314.3 37.4h1.5l-.8 .7zM155 47v2.6l-1.2-1.3zM155 42l.5 1.5h-1zM312.5 47v2.6l-1.3-1.3zM312.5 42l.5 1.5h-1zM93.3 93.3l.8 .7-.8 .8zM97.9 91.5l1.5-.5v1zM104.2 90.2l1.3 1.3h-2.5zM122 80.6l1 2h-2zM126.6 80.6l1.8 .7-1.8 .8zM250.8 93.3l.7 .7-.7 .8z"/>
<path d="M255.4 91.5l1.5-.5v1zM261.7 90.2l1.3 1.3h-2.6zM279.5 80.6l1 2h-2zM284.1 80.6l1.7 .7-1.7 .8zM70.4 205l.8 .8-.8 .7zM75 203.2l1.5-.5v1.1zM81.4 202l1.2 1.2h-2.5zM172 205l.8 .8-.8 .7zM176.6 203.2l1.5-.5v1.1zM183 202l1.2 1.2h-2.5zM268.6 205l.7 .8-.7 .7zM273.1 203.2l1.6-.5v1.1z"/>
<path d="M279.5 202l1.3 1.2h-2.6zM357.5 205l.7 .8-.7 .7zM362 203.2l1.6-.5v1.1zM368.4 202l1.3 1.2h-2.6zM88.2 260.9h1.5l-.7 .8z"/>
<path d="M138 22.9h3.6l-1.8 2.5z" fill-rule="evenodd"/>
<path d="M295.5 22.9h3.5l-1.7 2.5z" fill-rule="evenodd"/>
<path d="M141.6 55.2h1.5v1.5h-1.5z" fill-rule="evenodd"/>
<path d="M299 55.2h1.6v1.5h-1.6z" fill-rule="evenodd"/>
<path d="M89 77l2.5 1.8-2.5 1.8z" fill-rule="evenodd"/>
<path d="M93 76.8l1.1-.6-.5 1.1z" fill-rule="evenodd"/>
<path d="M94.6 76.8l1-.6-.5 1.1z" fill-rule="evenodd"/>
<path d="M101.7 68.6l1.8 2.6h-3.6z" fill-rule="evenodd"/>
<path d="M246.5 77l2.5 1.8-2.5 1.8z" fill-rule="evenodd"/>
<path d="M250.5 76.8l1-.6-.5 1.1z" fill-rule="evenodd"/>
<path d="M252.1 76.8l1-.6-.5 1.1z" fill-rule="evenodd"/>
<path d="M259.2 68.6l1.7 2.6h-3.5z" fill-rule="evenodd"/>
<path d="M73.7 177.8l1.8 2.6h-3.5z" fill-rule="evenodd"/>
<path d="M100.9 177.1h1.5v1.5h-1.5z" fill-rule="evenodd"/>
<path d="M175.3 177.8l1.8 2.6h-3.5z" fill-rule="evenodd"/>
<path d="M202.5 177.1h1.5v1.5h-1.5z" fill-rule="evenodd"/>
<path d="M271.9 177.8l1.7 2.6h-3.5z" fill-rule="evenodd"/>
<path d="M299 177.1h1.6v1.5h-1.6z" fill-rule="evenodd"/>
<path d="M360.8 177.8l1.7 2.6h-3.5z" fill-rule="evenodd"/>
<path d="M387.9 177.1h1.6v1.5h-1.6z" fill-rule="evenodd"/>
<path d="M61 186.2l2.6 1.8-2.6 1.8z" fill-rule="evenodd"/>
<path d="M65.1 186l1-.5-.5 1z" fill-rule="evenodd"/>
<path d="M66.6 186l1-.5-.5 1z" fill-rule="evenodd"/>
<path d="M162.6 186.2l2.6 1.8-2.6 1.8z" fill-rule="evenodd"/>
<path d="M166.7 186l1-.5-.5 1z" fill-rule="evenodd"/>
<path d="M168.2 186l1-.5-.5 1z" fill-rule="evenodd"/>
<path d="M259.2 186.2l2.5 1.8-2.5 1.8z" fill-rule="evenodd"/>
<path d="M263.2 186l1-.5-.5 1z" fill-rule="evenodd"/>
<path d="M264.8 186l1-.5-.5 1z" fill-rule="evenodd"/>
<path d="M348.1 186.2l2.5 1.8-2.5 1.8z" fill-rule="evenodd"/>
<path d="M352.1 186l1-.5-.5 1z" fill-rule="evenodd"/>
<path d="M353.7 186l1-.5-.5 1z" fill-rule="evenodd"/>
<path d="M90.3 264.5l.5 1h-1.1z" fill-rule="evenodd"/>
<path d="M89.5 267.3l1.5 .7-1.5 .8z" fill-rule="evenodd"/>
<path d="M148.2 263.7h1v1h-1z" fill-rule="evenodd"/>
<circle cx="96.6" cy="33" r=".74"/>
<circle cx="167.7" cy="30.5" r=".74"/>
<circle cx="254.1" cy="33" r=".74"/>
<circle cx="325.2" cy="30.5" r=".74"/>
<circle cx="94" cy="58.4" r=".74"/>
<circle cx="101.7" cy="58.4" r=".74"/>
<circle cx="139.8" cy="45.7" r=".74"/>
<circle cx="142.3" cy="58.4" r=".74"/>
<circle cx="152.2" cy="45.7" r=".49"/>
<circle cx="157.8" cy="45.7" r=".49"/>
<circle cx="167.7" cy="45.7" r=".74"/>
<circle cx="251.5" cy="58.4" r=".74"/>
<circle cx="259.1" cy="58.4" r=".74"/>
<circle cx="297.2" cy="45.7" r=".74"/>
<circle cx="299.8" cy="58.4" r=".74"/>
<circle cx="309.7" cy="45.7" r=".49"/>
<circle cx="315.3" cy="45.7" r=".49"/>
<circle cx="325.2" cy="45.7" r=".74"/>
<circle cx="101.7" cy="78.8" r=".74"/>
<circle cx="124.5" cy="77.5" r=".23"/>
<circle cx="142.3" cy="61" r=".74"/>
<circle cx="142.3" cy="63.5" r=".74"/>
<circle cx="259.1" cy="78.8" r=".74"/>
<circle cx="282" cy="77.5" r=".23"/>
<circle cx="299.8" cy="61" r=".74"/>
<circle cx="299.8" cy="63.5" r=".74"/>
<circle cx="86.4" cy="94" r=".74"/>
<circle cx="101.7" cy="94.3" r=".49"/>
<circle cx="101.7" cy="88.7" r=".49"/>
<circle cx="124.5" cy="99.1" r=".74"/>
<circle cx="124.5" cy="85.1" r=".23"/>
<circle cx="124.5" cy="83.8" r=".23"/>
<circle cx="144.8" cy="83.8" r=".74"/>
<circle cx="243.9" cy="94" r=".74"/>
<circle cx="259.1" cy="94.3" r=".49"/>
<circle cx="259.1" cy="88.7" r=".49"/>
<circle cx="282" cy="99.1" r=".74"/>
<circle cx="282" cy="85.1" r=".23"/>
<circle cx="282" cy="83.8" r=".23"/>
<circle cx="302.3" cy="83.8" r=".74"/>
<circle cx="101.7" cy="109.2" r=".74"/>
<circle cx="259.1" cy="109.2" r=".74"/>
<circle cx="73.7" cy="170.2" r=".74"/>
<circle cx="78.8" cy="170.2" r=".74"/>
<circle cx="81.3" cy="177.8" r=".74"/>
<circle cx="83.9" cy="177.8" r=".74"/>
<circle cx="175.3" cy="170.2" r=".74"/>
<circle cx="180.4" cy="170.2" r=".74"/>
<circle cx="182.9" cy="177.8" r=".74"/>
<circle cx="185.5" cy="177.8" r=".74"/>
<circle cx="271.8" cy="170.2" r=".74"/>
<circle cx="276.9" cy="170.2" r=".74"/>
<circle cx="279.5" cy="177.8" r=".74"/>
<circle cx="282" cy="177.8" r=".74"/>
<circle cx="360.7" cy="170.2" r=".74"/>
<circle cx="365.8" cy="170.2" r=".74"/>
<circle cx="368.4" cy="177.8" r=".74"/>
<circle cx="370.9" cy="177.8" r=".74"/>
<circle cx="73.7" cy="188" r=".74"/>
<circle cx="78.8" cy="188" r=".74"/>
<circle cx="101.7" cy="180.4" r=".74"/>
<circle cx="175.3" cy="188" r=".74"/>
<circle cx="180.4" cy="188" r=".74"/>
<circle cx="203.3" cy="180.4" r=".74"/>
<circle cx="271.8" cy="188" r=".74"/>
<circle cx="276.9" cy="188" r=".74"/>
<circle cx="299.8" cy="180.4" r=".74"/>
<circle cx="360.7" cy="188" r=".74"/>
<circle cx="365.8" cy="188" r=".74"/>
<circle cx="388.7" cy="180.4" r=".74"/>
<circle cx="58.5" cy="205.8" r=".74"/>
<circle cx="78.8" cy="200.4" r=".49"/>
<circle cx="78.8" cy="206" r=".49"/>
<circle cx="160.1" cy="205.8" r=".74"/>
<circle cx="180.4" cy="206" r=".49"/>
<circle cx="180.4" cy="200.4" r=".49"/>
<circle cx="256.6" cy="205.8" r=".74"/>
<circle cx="276.9" cy="200.4" r=".49"/>
<circle cx="276.9" cy="206" r=".49"/>
<circle cx="345.5" cy="205.8" r=".74"/>
<circle cx="365.8" cy="200.4" r=".49"/>
<circle cx="365.8" cy="206" r=".49"/>
<circle cx="78.8" cy="223.5" r=".74"/>
<circle cx="180.4" cy="223.5" r=".74"/>
<circle cx="276.9" cy="223.5" r=".74"/>
<circle cx="365.8" cy="223.5" r=".74"/>
<circle cx="78.8" cy="251.5" r=".74"/>
<circle cx="78.8" cy="266.7" r=".74"/>
<circle cx="87.9" cy="266.7" r=".23"/>
<circle cx="92.5" cy="266.7" r=".23"/>
<circle cx="101.7" cy="266.7" r=".74"/>
<circle cx="148.7" cy="266.7" r=".49"/>
<circle cx="148.7" cy="269.3" r=".49"/>
</g>
<path d="M94.1 40.7v2.5M251.5 40.7v2.5" fill="none" stroke="#000" stroke-width=".76"/>
<g fill="#000">
<circle cx="94.1" cy="40.7" r=".38"/>
<circle cx="251.5" cy="40.7" r=".38"/>
</g>
<g font-size="4.2">
<text x="42" y="3.9">5</text>
<text x="126" y="3.9">4</text>
<text x="210" y="3.9">3</text>
<text x="293.9" y="3.9">2</text>
<text x="377.9" y="3.9">1</text>
<text x=".1" y="40.9">D</text>
<text x=".1" y="115.1">C</text>
<text x=".1" y="189.4">B</text>
<text x=".1" y="263.6">A</text>
<text x="419.9" y="263.6">A</text>
</g>
<g font-size="2.3">
<text x="137.3" y="11.8">+3V3</text>
<text x="294.7" y="11.8">+3V3</text>
<text x="94.1" y="22.4">+12V</text>
<text x="104.2" y="21.9">+24V</text>
<text x="143.9" y="22.4">D57</text>
<text x="251.6" y="22.4">+12V</text>
<text x="261.7" y="21.9">+24V</text>
<text x="301.3" y="22.4">D58</text>
<text x="165.2" y="24.5">+3V3</text>
<text x="322.7" y="24.5">+3V3</text>
<text x="142.3" y="35.1">R67</text>
<text x="299.8" y="35.1">R68</text>
<text x="98.6" y="38.9" transform="rotate(-90 98.6 38.9)">3</text>
<text x="103.7" y="38.9" transform="rotate(-90 103.7 38.9)">1</text>
<text x="152.5" y="37.7">Q32</text>
<text x="170.3" y="37.7">R69</text>
<text x="256.1" y="38.9" transform="rotate(-90 256.1 38.9)">3</text>
<text x="261.2" y="38.9" transform="rotate(-90 261.2 38.9)">1</text>
<text x="310" y="37.7">Q33</text>
<text x="327.8" y="37.7">R70</text>
<text x="108.3" y="42.8">JP13</text>
<text x="120" y="45">FAN0_FB</text>
<text x="180.9" y="45.3">TACH0</text>
<text x="198.7" y="46.6">TACH0</text>
<text x="265.8" y="42.8">JP14</text>
<text x="277.5" y="45">FAN1_FB</text>
<text x="338.4" y="45.3">TACH1</text>
<text x="356.2" y="46.6">TACH1</text>
<text x="101.1" y="48.8" transform="rotate(-90 101.1 48.8)">2</text>
<text x="137.3" y="52.9">J12</text>
<text x="258.6" y="48.8" transform="rotate(-90 258.6 48.8)">2</text>
<text x="294.7" y="52.9">J13</text>
<text x="134.2" y="55.4">1</text>
<text x="134.2" y="57.9">2</text>
<text x="291.7" y="55.4">1</text>
<text x="291.7" y="57.9">2</text>
<text x="83.9" y="63.1">R71</text>
<text x="134.2" y="60.5">3</text>
<text x="134.2" y="63">4</text>
<text x="241.4" y="63.1">R72</text>
<text x="291.7" y="60.5">3</text>
<text x="291.7" y="63">4</text>
<text x="96.1" y="68.2">D10</text>
<text x="253.6" y="68.2">D11</text>
<text x="124.8" y="77.9">D</text>
<text x="125.1" y="74">5</text>
<text x="127.3" y="74.8">Q1</text>
<text x="282.3" y="77.9">D</text>
<text x="282.6" y="74">5</text>
<text x="284.8" y="74.8">Q2</text>
<text x="83.9" y="80.9">D12</text>
<text x="130.1" y="82.9">G</text>
<text x="134" y="83.3">4</text>
<text x="155" y="79.6">R73</text>
<text x="241.4" y="80.9">D13</text>
<text x="287.6" y="82.9">G</text>
<text x="291.4" y="83.3">4</text>
<text x="312.5" y="79.6">R74</text>
<text x="124.8" y="85.5">S</text>
<text x="147.4" y="88.5">R76</text>
<text x="177.9" y="84.4">FAN0_GW</text>
<text x="282.3" y="85.5">S</text>
<text x="304.9" y="88.5">R78</text>
<text x="335.4" y="84.4">FAN1_GW</text>
<text x="39.7" y="94.6">FAN0</text>
<text x="61" y="93.6">R75</text>
<text x="109.3" y="91">Q3</text>
<text x="125.1" y="90.3">1</text>
<text x="197.2" y="94.6">FAN1</text>
<text x="218.5" y="93.6">R77</text>
<text x="266.8" y="91">Q4</text>
<text x="282.6" y="90.3">1</text>
<text x="89" y="98.6">R79</text>
<text x="246.5" y="98.6">R80</text>
<text x="122" y="108.8">GND</text>
<text x="279.5" y="108.8">GND</text>
<text x="99.2" y="119">GND</text>
<text x="256.6" y="119">GND</text>
<text x="78.8" y="134.2">+12V</text>
<text x="180.4" y="134.2">+12V</text>
<text x="277" y="134.2">+12V</text>
<text x="365.9" y="134.2">+12V</text>
<text x="72.5" y="138.8">DC_5V</text>
<text x="86.4" y="139.3">+24V</text>
<text x="174.1" y="138.8">DC_5V</text>
<text x="188.1" y="139.3">+24V</text>
<text x="270.6" y="138.8">DC_5V</text>
<text x="284.6" y="139.3">+24V</text>
<text x="359.5" y="138.8">DC_5V</text>
<text x="373.5" y="139.3">+24V</text>
<text x="78.3" y="150.7" transform="rotate(-90 78.3 150.7)">2</text>
<text x="80.8" y="150.7" transform="rotate(-90 80.8 150.7)">4</text>
<text x="83.4" y="150.7" transform="rotate(-90 83.4 150.7)">6</text>
<text x="88" y="154.5">J14</text>
<text x="179.9" y="150.7" transform="rotate(-90 179.9 150.7)">2</text>
<text x="182.4" y="150.7" transform="rotate(-90 182.4 150.7)">4</text>
<text x="185" y="150.7" transform="rotate(-90 185 150.7)">6</text>
<text x="189.6" y="154.5">J15</text>
<text x="276.4" y="150.7" transform="rotate(-90 276.4 150.7)">2</text>
<text x="278.9" y="150.7" transform="rotate(-90 278.9 150.7)">4</text>
<text x="281.5" y="150.7" transform="rotate(-90 281.5 150.7)">6</text>
<text x="286.1" y="154.5">J16</text>
<text x="365.3" y="150.7" transform="rotate(-90 365.3 150.7)">2</text>
<text x="367.8" y="150.7" transform="rotate(-90 367.8 150.7)">4</text>
<text x="370.4" y="150.7" transform="rotate(-90 370.4 150.7)">6</text>
<text x="375" y="154.5">J17</text>
<text x="78.3" y="163.1" transform="rotate(-90 78.3 163.1)">1</text>
<text x="80.8" y="163.1" transform="rotate(-90 80.8 163.1)">3</text>
<text x="83.4" y="163.1" transform="rotate(-90 83.4 163.1)">5</text>
<text x="179.9" y="163.1" transform="rotate(-90 179.9 163.1)">1</text>
<text x="182.4" y="163.1" transform="rotate(-90 182.4 163.1)">3</text>
<text x="185" y="163.1" transform="rotate(-90 185 163.1)">5</text>
<text x="276.4" y="163.1" transform="rotate(-90 276.4 163.1)">1</text>
<text x="278.9" y="163.1" transform="rotate(-90 278.9 163.1)">3</text>
<text x="281.5" y="163.1" transform="rotate(-90 281.5 163.1)">5</text>
<text x="365.3" y="163.1" transform="rotate(-90 365.3 163.1)">1</text>
<text x="367.8" y="163.1" transform="rotate(-90 367.8 163.1)">3</text>
<text x="370.4" y="163.1" transform="rotate(-90 370.4 163.1)">5</text>
<text x="101.7" y="173.6">J18</text>
<text x="203.3" y="173.6">J19</text>
<text x="299.8" y="173.6">J20</text>
<text x="388.7" y="173.6">J21</text>
<text x="56" y="177.4">R81</text>
<text x="68.2" y="177.4">D14</text>
<text x="93.6" y="177.3">1</text>
<text x="93.6" y="179.8">2</text>
<text x="157.6" y="177.4">R82</text>
<text x="169.8" y="177.4">D15</text>
<text x="195.2" y="177.3">1</text>
<text x="195.2" y="179.8">2</text>
<text x="254.1" y="177.4">R83</text>
<text x="266.3" y="177.4">D16</text>
<text x="291.7" y="177.3">1</text>
<text x="291.7" y="179.8">2</text>
<text x="343" y="177.4">R84</text>
<text x="355.2" y="177.4">D17</text>
<text x="380.6" y="177.3">1</text>
<text x="380.6" y="179.8">2</text>
<text x="56" y="190.1">D18</text>
<text x="157.6" y="190.1">D19</text>
<text x="254.1" y="190.1">D20</text>
<text x="343" y="190.1">D21</text>
<text x="78.3" y="196.4" transform="rotate(-90 78.3 196.4)">7</text>
<text x="80.8" y="196.4" transform="rotate(-90 80.8 196.4)">8</text>
<text x="179.9" y="196.4" transform="rotate(-90 179.9 196.4)">5</text>
<text x="182.4" y="196.4" transform="rotate(-90 182.4 196.4)">6</text>
<text x="276.4" y="196.4" transform="rotate(-90 276.4 196.4)">7</text>
<text x="278.9" y="196.4" transform="rotate(-90 278.9 196.4)">8</text>
<text x="365.3" y="196.4" transform="rotate(-90 365.3 196.4)">5</text>
<text x="367.8" y="196.4" transform="rotate(-90 367.8 196.4)">6</text>
<text x="86.4" y="202.8">Q30A</text>
<text x="188.1" y="202.8">Q30B</text>
<text x="284.6" y="202.8">Q31A</text>
<text x="373.5" y="202.8">Q31B</text>
<text x="11.8" y="206.3">FAN2</text>
<text x="28.5" y="205.3">FAN2</text>
<text x="40.7" y="205.3">R85</text>
<text x="68.2" y="205.2">2</text>
<text x="113.4" y="206.3">FAN3</text>
<text x="130.1" y="205.3">FAN3</text>
<text x="142.3" y="205.3">R86</text>
<text x="169.8" y="205.2">4</text>
<text x="209.9" y="206.3">FAN4</text>
<text x="226.7" y="205.3">FAN4</text>
<text x="238.9" y="205.3">R88</text>
<text x="266.3" y="205.2">2</text>
<text x="298.8" y="206.3">FAN5</text>
<text x="315.6" y="205.3">FAN5</text>
<text x="327.8" y="205.3">R87</text>
<text x="355.2" y="205.2">4</text>
<text x="61" y="212.9">R89</text>
<text x="78.3" y="211.4" transform="rotate(-90 78.3 211.4)">1</text>
<text x="162.7" y="212.9">R90</text>
<text x="179.9" y="211.4" transform="rotate(-90 179.9 211.4)">3</text>
<text x="259.2" y="212.9">R91</text>
<text x="276.4" y="211.4" transform="rotate(-90 276.4 211.4)">1</text>
<text x="348.1" y="212.9">R92</text>
<text x="365.3" y="211.4" transform="rotate(-90 365.3 211.4)">3</text>
<text x="76.3" y="233.3">GND</text>
<text x="177.9" y="233.3">GND</text>
<text x="274.4" y="233.3">GND</text>
<text x="363.3" y="233.3">GND</text>
<text x="76.3" y="246">VDD</text>
<text x="97.9" y="245.4">DC_5V</text>
<text x="71.2" y="256.1">R326</text>
<text x="94.1" y="253.6">R327</text>
<text x="130.9" y="255.6">DC_5V</text>
<text x="88.4" y="259.9" transform="rotate(-90 88.4 259.9)">2</text>
<text x="144.4" y="263.7">1</text>
<text x="150" y="261.2">J22</text>
<text x="25.7" y="267.5">Neo-pixel</text>
<text x="48.9" y="266.2">Neo-pixel</text>
<text x="83.4" y="266.2">1</text>
<text x="95.8" y="266.2">6</text>
<text x="109.8" y="266">RGB_DATA</text>
<text x="144.4" y="266.2">2</text>
<text x="144.4" y="268.7">3</text>
<text x="86.4" y="272.9">Q34A</text>
<text x="366.6" y="281.3">Design Name:</text>
<text x="132.2" y="284.1">GND</text>
<text x="366.6" y="288.9">Size</text>
<text x="369.2" y="291.4">A3</text>
<text x="374.3" y="288.9">Page Name:</text>
<text x="384.4" y="291.8">FAN&amp;RGB</text>
<text x="412.4" y="288.9">Rev</text>
<text x="414.9" y="291.4">v1.0</text>
<text x="338.7" y="296.5">Date:</text>
<text x="348.8" y="296.5">Saturday, October 11, 2025</text>
<text x="392" y="296.5">Sheet</text>
<text x="402.2" y="296.5">4</text>
<text x="409.8" y="296.5">of</text>
<text x="417.4" y="296.5">17</text>
</g>
</svg>
